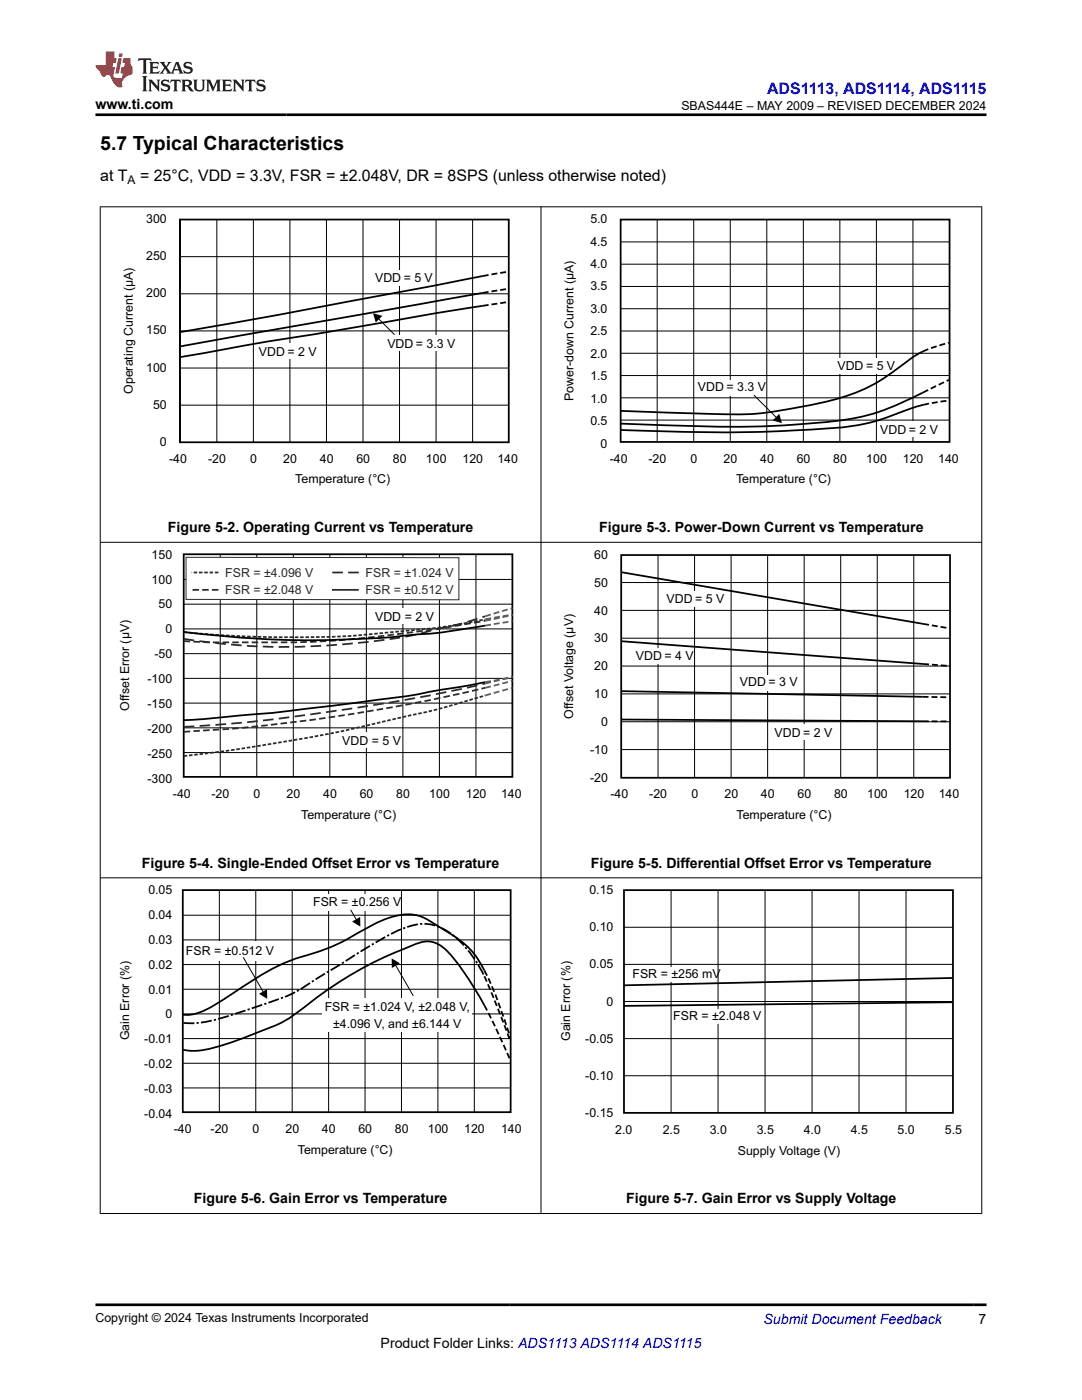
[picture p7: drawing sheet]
<svg xmlns="http://www.w3.org/2000/svg" width="216mm" height="279mm" viewBox="0 0 216 279" stroke-linecap="round" stroke-linejoin="round" font-family="sans-serif">
<g fill="none" stroke="#000" stroke-width=".2">
<path d="M35.9 51.2h65.6M35.9 58.6h65.6M36 43.8v44.5M43.3 43.8v44.5M50.6 43.8v44.5M57.8 43.8v44.5M65.1 43.8v44.5M72.4 43.8v44.5M79.7 43.8v44.5M87 43.8v44.5M94.3 43.8v44.5M35.9 66h65.6"/>
<path d="M35.9 73.4h65.6M35.9 80.9h65.6"/>
</g>
<path d="M35.9 43.8h65.6v44.5h-65.6z" fill="none" stroke="#000" stroke-width=".35"/>
<g fill="#fff">
<path d="M75 54h10v3.1h-10z" fill-rule="evenodd"/>
<path d="M52.1 68.5h11.3v3.1h-11.3z" fill-rule="evenodd"/>
<path d="M77.7 67h13.4v3.1h-13.4z" fill-rule="evenodd"/>
</g>
<g fill="none" stroke="#000" stroke-width=".2">
<path d="M123.8 48.3h65.7M123.8 52.7h65.7M123.8 57.2h65.7M131.1 43.8v44.5M138.4 43.8v44.5M145.7 43.8v44.5M153 43.8v44.5M160.3 43.8v44.5M167.6 43.8v44.5M174.9 43.8v44.5M182.2 43.8v44.5M75.5 63.6l3.2 3.2"/>
<path d="M123.8 61.6h65.7M123.8 66.1h65.7M123.8 70.5h65.7M123.8 74.9h65.7M123.8 79.4h65.7M123.8 83.8h65.7"/>
</g>
<path d="M74.4 62.5l1.9 .5-1.3 1.4z" fill="#000"/>
<path d="M96.3 58.5l-60.3 10.6M96.3 55.1l-40.5 7.7-19.8 3.5M123.8 43.8h65.7v44.4h-65.7zM96.3 61l-43.3 7.2-17 3.1M184.1 78.4a47.3 47.3 0 0 1-21.7 6 228 228 0 0 1-32.8 .3l-5.8-.2M184.1 70.1a60.6 60.6 0 0 0-7.1 5 39.3 39.3 0 0 1-16 5.9 66.3 66.3 0 0 1-20.2 1.6l-17-.6M184.2 80.8l-3.3 1a44.4 44.4 0 0 1-17.9 3.9 347.2 347.2 0 0 1-39.2 .1" fill="none" stroke="#000" stroke-width=".35"/>
<path d="M96.3 58.5l5.2-.9M96.3 55.1l5.2-.9M96.3 61l5.2-.7" fill="none" stroke="#000" stroke-width=".35" stroke-dasharray="1.2 .6" stroke-linecap="butt"/>
<g fill="#fff">
<path d="M167.2 71.6h10.1v3h-10.1z" fill-rule="evenodd"/>
<path d="M176.1 84h11.2v3.1h-11.2z" fill-rule="evenodd"/>
<path d="M139.4 75.8h10.1v3.1h-10.1z" fill-rule="evenodd"/>
</g>
<g fill="none" stroke="#000" stroke-width=".2">
<path d="M150.4 78.8l4.5 4.6M36.7 115.6h65.6M43.9 110.6v44.4M51.2 110.6v44.4M58.5 110.6v44.4M65.8 110.6v44.4M73.1 110.6v44.4M80.4 110.6v44.4M87.7 110.6v44.4M95 110.6v44.4M36.7 120.6h65.6M36.7 125.5h65.6"/>
<path d="M36.7 130.4h65.6M36.7 135.4h65.6M36.7 140.3h65.6M36.7 145.3h65.6M36.7 150.2h65.6"/>
</g>
<path d="M154.2 83.9l1.3-1.3 .5 1.8z" fill="#000"/>
<path d="M184.1 78.4l5.3-2.6M184.1 70.1l1.9-.7 3.4-1M184.2 80.8l5.2-.9" fill="none" stroke="#000" stroke-width=".35" stroke-dasharray="1.2 .6" stroke-linecap="butt"/>
<path d="M36.7 110.6h65.5v44.4h-65.5z" fill="none" stroke="#000" stroke-width=".35"/>
<path d="M75.9 121.4h9v3.1h-9z" fill-rule="evenodd" fill="#fff"/>
<path d="M96.8 124.9a139.8 139.8 0 0 1-16 2 194.9 194.9 0 0 1-44.1-.8M96.8 136.1l-8.4 1.5a297.4 297.4 0 0 1-21.2 3.1l-12.3 1.5-13.8 1.3-4.4 .2" fill="none" stroke="#000" stroke-width=".35"/>
<path d="M36.7 127.5a134.6 134.6 0 0 0 47.3-1.1l8.3-2 4.5-1.4M36.7 145.1l2.7-.2a408.9 408.9 0 0 0 57.4-8.5" fill="none" stroke="#2b292a" stroke-width=".35" stroke-dasharray="2.1 1.1" stroke-linecap="butt"/>
<path d="M36.7 127.9a367.7 367.7 0 0 0 29.4 0 287 287 0 0 0 30.7-4M36.7 146.1l1.8-.2a336.8 336.8 0 0 0 58.3-8.6" fill="none" stroke="#2b292a" stroke-width=".35" stroke-dasharray="1.3 .6" stroke-linecap="butt"/>
<path d="M36.7 126.2a217 217 0 0 0 38.3 .3 162 162 0 0 0 20.8-2.7l1.1-.2M36.7 150.9a355.7 355.7 0 0 0 46-8.3l4.8-1.1 9.3-2.7" fill="none" stroke="#2b292a" stroke-width=".35" stroke-dasharray=".7 .4" stroke-linecap="butt"/>
<path d="M37.1 111.2l54.5 .1v8.4l-54.5-.1z" fill-rule="evenodd" fill="#fff"/>
<path d="M37.1 111.2l54.5 .1v8.4l-54.5-.1z" fill="none" stroke="#2b292a" stroke-width=".2"/>
<path d="M43.6 114.3h-5.4" fill="none" stroke="#2b292a" stroke-width=".35" stroke-dasharray=".7 .4" stroke-linecap="butt"/>
<path d="M43.6 117.7h-5.4" fill="none" stroke="#2b292a" stroke-width=".35" stroke-dasharray="1.3 .6" stroke-linecap="butt"/>
<path d="M71.6 114.3h-5.4" fill="none" stroke="#2b292a" stroke-width=".35" stroke-dasharray="2.1 1.1" stroke-linecap="butt"/>
<path d="M66.2 117.7h5.4" fill="none" stroke="#2b292a" stroke-width=".35"/>
<path d="M69 146.2h8.1v3.1h-8.1z" fill-rule="evenodd" fill="#fff"/>
<path d="M96.8 123.9l5.5-1.2M96.8 124.9l5.5-.9M96.8 137.3l5.5-1.4M96.8 123l5.5-1.6M96.8 136.1l5.5-1M96.8 136.4l5.5-1.4M96.8 138.8l5.5-1.5M96.9 123.6l5.4-.9" fill="none" stroke="#5b5c5e" stroke-width=".35" stroke-dasharray="1.2 .6" stroke-linecap="butt"/>
<path d="M124 114.2l60.2 10.3M124 110.8h65.6v44.4h-65.6zM124 137.9l60.1 1.2M124 128l60.2 4.5M124 143.6l60.2 .3" fill="none" stroke="#000" stroke-width=".35"/>
<g fill="none" stroke="#000" stroke-width=".2">
<path d="M124 116.3h65.6M131.3 110.8v44.4M138.6 110.8v44.4M145.9 110.8v44.4M153.2 110.8v44.4M160.5 110.8v44.4M167.8 110.8v44.4M175 110.8v44.4M182.3 110.8v44.4M124 121.8h65.6M124 132.9h65.6M124 127.4h65.6"/>
<path d="M124 138.5h65.6M124 144h65.6M124 149.6h65.6"/>
</g>
<g fill="#fff">
<path d="M147.8 134.7h10v3.1h-10z" fill-rule="evenodd"/>
<path d="M155 144.5h10.7v3.1h-10.7z" fill-rule="evenodd"/>
<path d="M133.2 118h10v3.1h-10z" fill-rule="evenodd"/>
<path d="M127 129.5h10.1v3h-10.1z" fill-rule="evenodd"/>
</g>
<path d="M184.1 139.1l5.4 .1M184.2 132.5l5.2 .4M184.2 124.5l5.3 .9M184.2 143.9l5.3 .1" fill="none" stroke="#000" stroke-width=".35" stroke-dasharray="1.2 .6" stroke-linecap="butt"/>
<g fill="none" stroke="#000" stroke-width=".2">
<path d="M43.8 177.6v44.4M51 177.6v44.4M58.3 177.6v44.4M65.6 177.6v44.4M72.8 177.6v44.4M80.1 177.6v44.4M87.4 177.6v44.4M94.6 177.6v44.4M36.5 182.7h65.4M36.5 187.6h65.4M36.5 192.5h65.4M36.5 197.4h65.4"/>
<path d="M36.5 202.3h65.4M36.5 207.3h65.4M36.5 212.2h65.4M36.5 217.1h65.4"/>
</g>
<path d="M36.5 177.6h65.4v44.4h-65.4z" fill="none" stroke="#000" stroke-width=".35"/>
<g fill="#fff">
<path d="M37.6 187.8h16.8v3.9h-16.8z" fill-rule="evenodd"/>
<path d="M62.1 178.5h15.5v3.2h-15.5z" fill-rule="evenodd"/>
</g>
<path d="M48.5 191.1l4.1 6.9M70 181.6l1.1 2M78.9 192.6l3.6 6.2" fill="none" stroke="#000" stroke-width=".2"/>
<path d="M51.7 198.3l1.6-.9v1.9zM70.3 183.9l1.6-.9v1.9zM78.2 191.3l1.6 1-1.6 .9z" fill="#000"/>
<path d="M96.7 193.7a16.5 16.5 0 0 0-7.2-7.6l-1.8-1.1a11.4 11.4 0 0 0-6.1-2.5 17.9 17.9 0 0 0-8.6 2.8 45.2 45.2 0 0 1-14.2 6.1 57.2 57.2 0 0 0-12.6 7 24.4 24.4 0 0 1-7.4 4l-1.6 .2-.8-.1M96.6 200.6a57.4 57.4 0 0 0-7.8-11.2 5.1 5.1 0 0 0-6-.9 81.7 81.7 0 0 0-24 14 39.8 39.8 0 0 1-9.1 4.2l-1.9 .8a30.6 30.6 0 0 1-9.4 2.2l-1.9-.2" fill="none" stroke="#000" stroke-width=".35"/>
<path d="M36.6 204.1a25.7 25.7 0 0 0 10.9-2l4.1-1.3a35.5 35.5 0 0 0 10.4-4.7l3.4-2.1a189.1 189.1 0 0 1 13.8-8.2 10.1 10.1 0 0 1 8.9-.6 20.9 20.9 0 0 1 8.6 9.6" fill="none" stroke="#000" stroke-width=".35" stroke-dasharray="2.2 .4 .4 .4" stroke-linecap="butt"/>
<path d="M64.3 199.2h29.8v6.8h-29.8z" fill-rule="evenodd" fill="#fff"/>
<path d="M96.7 194.8l2.6 6.3 2.5 6.6M96.7 193.7a88.8 88.8 0 0 1 5.1 13.2M96.6 200.6l2 3.9 3.2 7" fill="none" stroke="#000" stroke-width=".35" stroke-dasharray="1.2 .6" stroke-linecap="butt"/>
<path d="M133.9 177.6v44.5M143.3 177.6v44.5M152.7 177.6v44.5M162 177.6v44.5M171.4 177.6v44.5M180.8 177.6v44.5M124.5 185.1h65.6M124.5 199.9h65.6M124.5 192.5h65.6M124.5 214.7h65.6M124.5 207.3h65.6" fill="none" stroke="#000" stroke-width=".2"/>
<path d="M124.5 177.6h65.6v44.5h-65.6z" fill="none" stroke="#000" stroke-width=".35"/>
<g fill="#fff">
<path d="M126.6 193h10v2.9h-10z" fill-rule="evenodd"/>
<path d="M134.7 201.5h16.7v2.9h-16.7z" fill-rule="evenodd"/>
</g>
<path d="M190 195.2l-65.4 1.4M190 200l-65.5 .8" fill="none" stroke="#000" stroke-width=".35"/>
<path d="M19.9 41.3h176.1M20 41.2v201M107.9 41.2v201M195.9 41.2v201M19.9 108.2h176.1M19.9 175.2h176.1M19.9 242.2h176.1" fill="none" stroke="#000" stroke-width=".2"/>
<path d="M27.7 11.6l-.2 .6 .5-.2h.6v.1v2.2l-.2 .4h1l-.2-.4v-2.2v-.1h.5l.5 .2-.1-.6zM29.8 12.4l.2 .3v1.6l-.2 .4h1.9l.1-.6a1.08 1.08 0 0 1-1.3 .2v-.7h.6l.4 .2v-.7l-.4 .2h-.6v-.5l.2-.2a1 1 0 0 1 1 .3l-.1-.5zM31.8 12.4l1 1.1-1 1.2h.9l-.2-.2 .4-.8 .5 .8-.2 .2h1.6l-.2-.2 .1-.5h1l.1 .5-.1 .2h.9l-.2-.4-.8-1.9h-.5l-1 2.1-.8-1.1 .9-1h-.8l.2 .2-.5 .6-.3-.6 .1-.2zM35.2 12.8l.4 1h-.8zM36.8 12.5a.65 .65 0 0 0-.2 .7 .65 .65 0 0 0 .6 .5l.7 .1 .1 .3a.79 .79 0 0 1-.7 .4 .79 .79 0 0 1-.7-.5l.1 .7 .2-.1a.93 .93 0 0 0 1.1 0 .93 .93 0 0 0 .4-.9 1.46 1.46 0 0 0-1.2-.6l-.1-.3a1.09 1.09 0 0 1 1.2 .2l-.2-.6-.1 .1-.6-.2zM28.4 15.2l.2 .4v2.2l-.2 .4h1l-.2-.4v-2.2l.2-.4zM29.6 15.9l.2 .4v1.5l-.2 .4h.8l-.3-.4v-1.3l1.7 1.8v-2l.2-.4h-.8l.2 .2 .1 1.1-1.2-1.3zM32.3 16a.65 .65 0 0 0-.2 .8 .65 .65 0 0 0 .7 .4l.6 .2 .1 .2a.79 .79 0 0 1-.7 .4 .79 .79 0 0 1-.7-.5l.1 .7 .2-.1a.93 .93 0 0 0 1.1 .1 .93 .93 0 0 0 .4-1 1.46 1.46 0 0 0-1.2-.5l-.1-.4a1.09 1.09 0 0 1 1.2 .2l-.2-.6-.1 .1-.6-.1zM34.1 15.9l-.1 .6a.63 .63 0 0 1 .7-.3l.1 1.6-.3 .4h1l-.2-.4v-1.6a.66 .66 0 0 1 .8 .3l-.1-.6zM36.2 15.9l.2 .4v1.5l-.2 .4h.9l-.2-.2v-.7h.5l.1 .2a.79 .79 0 0 0 1.2 .6l-1-.9a.61 .61 0 0 0 .6-.6 .61 .61 0 0 0-.5-.7zM36.9 16.2h.2a.47 .47 0 0 1 .5 .1 .47 .47 0 0 1 .1 .5l-.2 .1-.6 .1zM38.5 15.9l.2 .2a2.27 2.27 0 0 0 .4 2 1.04 1.04 0 0 0 1.7-.7v-1.3l.2-.2h-.8l.2 .4v1.1a.6 .6 0 0 1-.6 .6 .6 .6 0 0 1-.6-.6v-1.1l.3-.4zM41.1 15.9l.2 .4v1.5l-.2 .4h.7l-.2-.4v-1.4l.9 1.9 .8-1.9v1.4l-.2 .4h1l-.3-.4v-1.5l.3-.4h-.8l-.7 1.5-.7-1.5zM44.3 15.9l.2 .4v1.5l-.2 .4h1.9l.1-.6a1.09 1.09 0 0 1-1.3 .2v-.7h.6l.4 .2v-.6l-.4 .2h-.6v-.6l.2-.1a1.01 1.01 0 0 1 1 .3l-.1-.6zM46.4 15.9l.3 .4v1.5l-.3 .4h.8l-.2-.4v-1.3l1.6 1.8v-2l.2-.4h-.7l.2 .2v1.1l-1.2-1.3zM49 15.9l-.1 .6a.63 .63 0 0 1 .8-.3v1.6l-.3 .4h1l-.2-.4v-1.6a.66 .66 0 0 1 .8 .3l-.1-.6zM51.4 16a.65 .65 0 0 0-.2 .8 .65 .65 0 0 0 .6 .4l.6 .2 .2 .2a.79 .79 0 0 1-.8 .4 .79 .79 0 0 1-.6-.5l.1 .7 .2-.1a.93 .93 0 0 0 1 .1 .93 .93 0 0 0 .5-1 1.46 1.46 0 0 0-1.3-.5l-.1-.4a1.09 1.09 0 0 1 1.3 .2l-.2-.6-.2 .1-.5-.1z" fill="#231f20"/>
<path d="M21.1 10.3v2.7h-2.1l.1 .4 .9 1a.95 .95 0 0 0 .9 .9 .59 .59 0 0 1 .6-.4 .59 .59 0 0 1 .5 .3l.4 .8a1.59 1.59 0 0 0 2.1 1.4 1.61 1.61 0 0 1 1-2.3l1-.3-.1-1.5a1.59 1.59 0 0 1-.4-1.7h-1.4l-.2 .9h.5l-.1 .9h-.5l-.2 .9v.3l.4 .1-.2 .9h-.6a.73 .73 0 0 1-1.1-.7l.3-1.5h-.5l.2-.9h.5l.2-.9h-.5v-1.3zM23.6 11.6l-.6 3.1h.7l.6-3.1zM23.8 10.7l-.1 .6h.7l.1-.6z" fill="#ed1c24"/>
<path d="M19 22.9h177.8M19 260.4h177.8" fill="none" stroke="#000" stroke-width=".53"/>
<text font-size="3.9" x="20" y="29.9">5.7 Typical Characteristics</text>
<text font-size="3.2" fill="#00f" x="153.1" y="18.7">ADS1113, ADS1114, ADS1115</text>
<g font-size="3.2">
<text x="20" y="36.1">at T</text>
<text x="27.9" y="36.1">= 25°C, VDD = 3.3V, FSR = ±2.048V, DR = 8SPS (unless otherwise noted)</text>
</g>
<g font-size="2.8">
<text x="19" y="21.8">www.ti.com</text>
<text x="33.5" y="106.2">Figure 5-2. Operating Current vs Temperature</text>
<text x="119.6" y="106.2">Figure 5-3. Power-Down Current vs Temperature</text>
<text x="28.3" y="173.2">Figure 5-4. Single-Ended Offset Error vs Temperature</text>
<text x="117.9" y="173.2">Figure 5-5. Differential Offset Error vs Temperature</text>
<text x="38.7" y="240">Figure 5-6. Gain Error vs Temperature</text>
<text x="125" y="240.2">Figure 5-7. Gain Error vs Supply Voltage</text>
<text x="75.9" y="269">Product Folder Links: ADS1113 ADS1114 ADS1115</text>
<text x="195.3" y="264.2">7</text>
</g>
<text font-size="2.8" fill="#00f" x="152.4" y="264.2">Submit Document Feedback</text>
<g font-size="2.5">
<text x="136" y="21.9">SBAS444E – MAY 2009 – REVISED DECEMBER 2024</text>
<text x="29.2" y="44.5">300</text>
<text x="117.8" y="44.5">5.0</text>
<text x="29.2" y="51.9">250</text>
<text x="117.8" y="49">4.5</text>
<text x="117.8" y="53.5">4.0</text>
<text x="29.2" y="59.3">200</text>
<text x="74.8" y="56.2">VDD = 5 V</text>
<text x="117.8" y="58">3.5</text>
<text x="117.8" y="62.5">3.0</text>
<text x="29.2" y="66.8">150</text>
<text x="51.7" y="71.1">VDD = 2 V</text>
<text x="77.3" y="69.5">VDD = 3.3 V</text>
<text x="117.8" y="66.9">2.5</text>
<text x="117.8" y="71.4">2.0</text>
<text x="29.2" y="74.2">100</text>
<text x="117.8" y="75.9">1.5</text>
<text x="167.1" y="73.8">VDD = 5 V</text>
<text x="26.5" y="78.6" transform="rotate(-90 26.5 78.6)">Operating Current (µA)</text>
<text x="30.5" y="81.6">50</text>
<text x="114.4" y="80.1" transform="rotate(-90 114.4 80.1)">Power-down Current (µA)</text>
<text x="117.8" y="80.4">1.0</text>
<text x="139.3" y="78">VDD = 3.3 V</text>
<text x="31.9" y="89">0</text>
<text x="117.8" y="84.9">0.5</text>
<text x="119.9" y="89.3">0</text>
<text x="175.6" y="86.6">VDD = 2 V</text>
<text x="33.7" y="92.3">-40</text>
<text x="41.5" y="92.3">-20</text>
<text x="49.9" y="92.3">0</text>
<text x="56.5" y="92.3">20</text>
<text x="63.8" y="92.3">40</text>
<text x="71.1" y="92.3">60</text>
<text x="78.4" y="92.3">80</text>
<text x="85" y="92.3">100</text>
<text x="92.3" y="92.3">120</text>
<text x="99.3" y="92.3">140</text>
<text x="121.7" y="92.3">-40</text>
<text x="129.4" y="92.3">-20</text>
<text x="137.8" y="92.3">0</text>
<text x="144.4" y="92.3">20</text>
<text x="151.7" y="92.3">40</text>
<text x="159" y="92.3">60</text>
<text x="166.3" y="92.3">80</text>
<text x="172.9" y="92.3">100</text>
<text x="180.2" y="92.3">120</text>
<text x="187.2" y="92.3">140</text>
<text x="58.9" y="96.5">Temperature (°C)</text>
<text x="146.9" y="96.5">Temperature (°C)</text>
<text x="30.2" y="111.5">150</text>
<text x="118.6" y="111.5">60</text>
<text x="30.2" y="116.5">100</text>
<text x="118.6" y="117.1">50</text>
<text x="31.6" y="121.4">50</text>
<text x="74.9" y="123.8">VDD = 2 V</text>
<text x="118.6" y="122.6">40</text>
<text x="133" y="120.3">VDD = 5 V</text>
<text x="30.8" y="131.4">-50</text>
<text x="33" y="126.4">0</text>
<text x="118.6" y="128.2">30</text>
<text x="126.9" y="131.7">VDD = 4 V</text>
<text x="29.4" y="136.3">-100</text>
<text x="118.6" y="133.8">20</text>
<text x="147.6" y="136.9">VDD = 3 V</text>
<text x="25.8" y="141.8" transform="rotate(-90 25.8 141.8)">Offset Error (µV)</text>
<text x="29.4" y="141.3">-150</text>
<text x="114.3" y="143.4" transform="rotate(-90 114.3 143.4)">Offset Voltage (µV)</text>
<text x="118.6" y="139.4">10</text>
<text x="29.4" y="146.3">-200</text>
<text x="68.3" y="148.6">VDD = 5 V</text>
<text x="120" y="144.9">0</text>
<text x="154.5" y="147.1">VDD = 2 V</text>
<text x="29.4" y="151.3">-250</text>
<text x="117.8" y="150.5">-10</text>
<text x="29.4" y="156.2">-300</text>
<text x="34.5" y="159.3">-40</text>
<text x="42.2" y="159.3">-20</text>
<text x="50.6" y="159.3">0</text>
<text x="57.2" y="159.3">20</text>
<text x="64.5" y="159.3">40</text>
<text x="71.8" y="159.3">60</text>
<text x="79.1" y="159.3">80</text>
<text x="85.7" y="159.3">100</text>
<text x="93" y="159.3">120</text>
<text x="100" y="159.3">140</text>
<text x="117.8" y="156.1">-20</text>
<text x="121.8" y="159.3">-40</text>
<text x="129.6" y="159.3">-20</text>
<text x="138" y="159.3">0</text>
<text x="144.6" y="159.3">20</text>
<text x="151.8" y="159.3">40</text>
<text x="159.1" y="159.3">60</text>
<text x="166.4" y="159.3">80</text>
<text x="173" y="159.3">100</text>
<text x="180.3" y="159.3">120</text>
<text x="187.3" y="159.3">140</text>
<text x="60.1" y="163.4">Temperature (°C)</text>
<text x="147" y="163.4">Temperature (°C)</text>
<text x="29.6" y="178.4">0.05</text>
<text x="117.6" y="178.5">0.15</text>
<text x="29.6" y="183.4">0.04</text>
<text x="62.5" y="180.8">FSR = ±0.256 V</text>
<text x="117.6" y="185.9">0.10</text>
<text x="29.6" y="188.4">0.03</text>
<text x="37.1" y="190.5">FSR = ±0.512 V</text>
<text x="29.6" y="193.3">0.02</text>
<text x="117.6" y="193.3">0.05</text>
<text x="126.2" y="195.2">FSR = ±256 mV</text>
<text x="29.6" y="198.3">0.01</text>
<text x="33" y="203.2">0</text>
<text x="64.8" y="201.7">FSR = ±1.024 V, ±2.048 V,</text>
<text x="121" y="200.7">0</text>
<text x="134.3" y="203.6">FSR = ±2.048 V</text>
<text x="25.8" y="207.6" transform="rotate(-90 25.8 207.6)">Gain Error (%)</text>
<text x="28.8" y="208.2">-0.01</text>
<text x="66.5" y="205.2">±4.096 V, and ±6.144 V</text>
<text x="113.8" y="207.8" transform="rotate(-90 113.8 207.8)">Gain Error (%)</text>
<text x="116.8" y="208.1">-0.05</text>
<text x="28.8" y="213.2">-0.02</text>
<text x="116.8" y="215.5">-0.10</text>
<text x="28.8" y="218.1">-0.03</text>
<text x="28.8" y="223.1">-0.04</text>
<text x="34.7" y="226.1">-40</text>
<text x="42" y="226.1">-20</text>
<text x="50.4" y="226.1">0</text>
<text x="57" y="226.1">20</text>
<text x="64.2" y="226.1">40</text>
<text x="71.5" y="226.1">60</text>
<text x="78.8" y="226.1">80</text>
<text x="85.4" y="226.1">100</text>
<text x="92.6" y="226.1">120</text>
<text x="100" y="226.1">140</text>
<text x="116.8" y="222.9">-0.15</text>
<text x="122.8" y="226.3">2.0</text>
<text x="132.2" y="226.3">2.5</text>
<text x="141.6" y="226.3">3.0</text>
<text x="151" y="226.3">3.5</text>
<text x="160.4" y="226.3">4.0</text>
<text x="169.7" y="226.3">4.5</text>
<text x="179.1" y="226.3">5.0</text>
<text x="188.5" y="226.3">5.5</text>
<text x="59.4" y="230.2">Temperature (°C)</text>
<text x="147.2" y="230.4">Supply Voltage (V)</text>
<text x="19" y="263.9">Copyright © 2024 Texas Instruments Incorporated</text>
</g>
<g font-size="2.5" fill="#2b292a">
<text x="44.9" y="115.1">FSR = ±4.096 V</text>
<text x="44.9" y="118.6">FSR = ±2.048 V</text>
<text x="72.9" y="115.1">FSR = ±1.024 V</text>
<text x="72.9" y="118.6">FSR = ±0.512 V</text>
</g>
<text font-size="2.4" x="25.5" y="36.7">A</text>
</svg>
